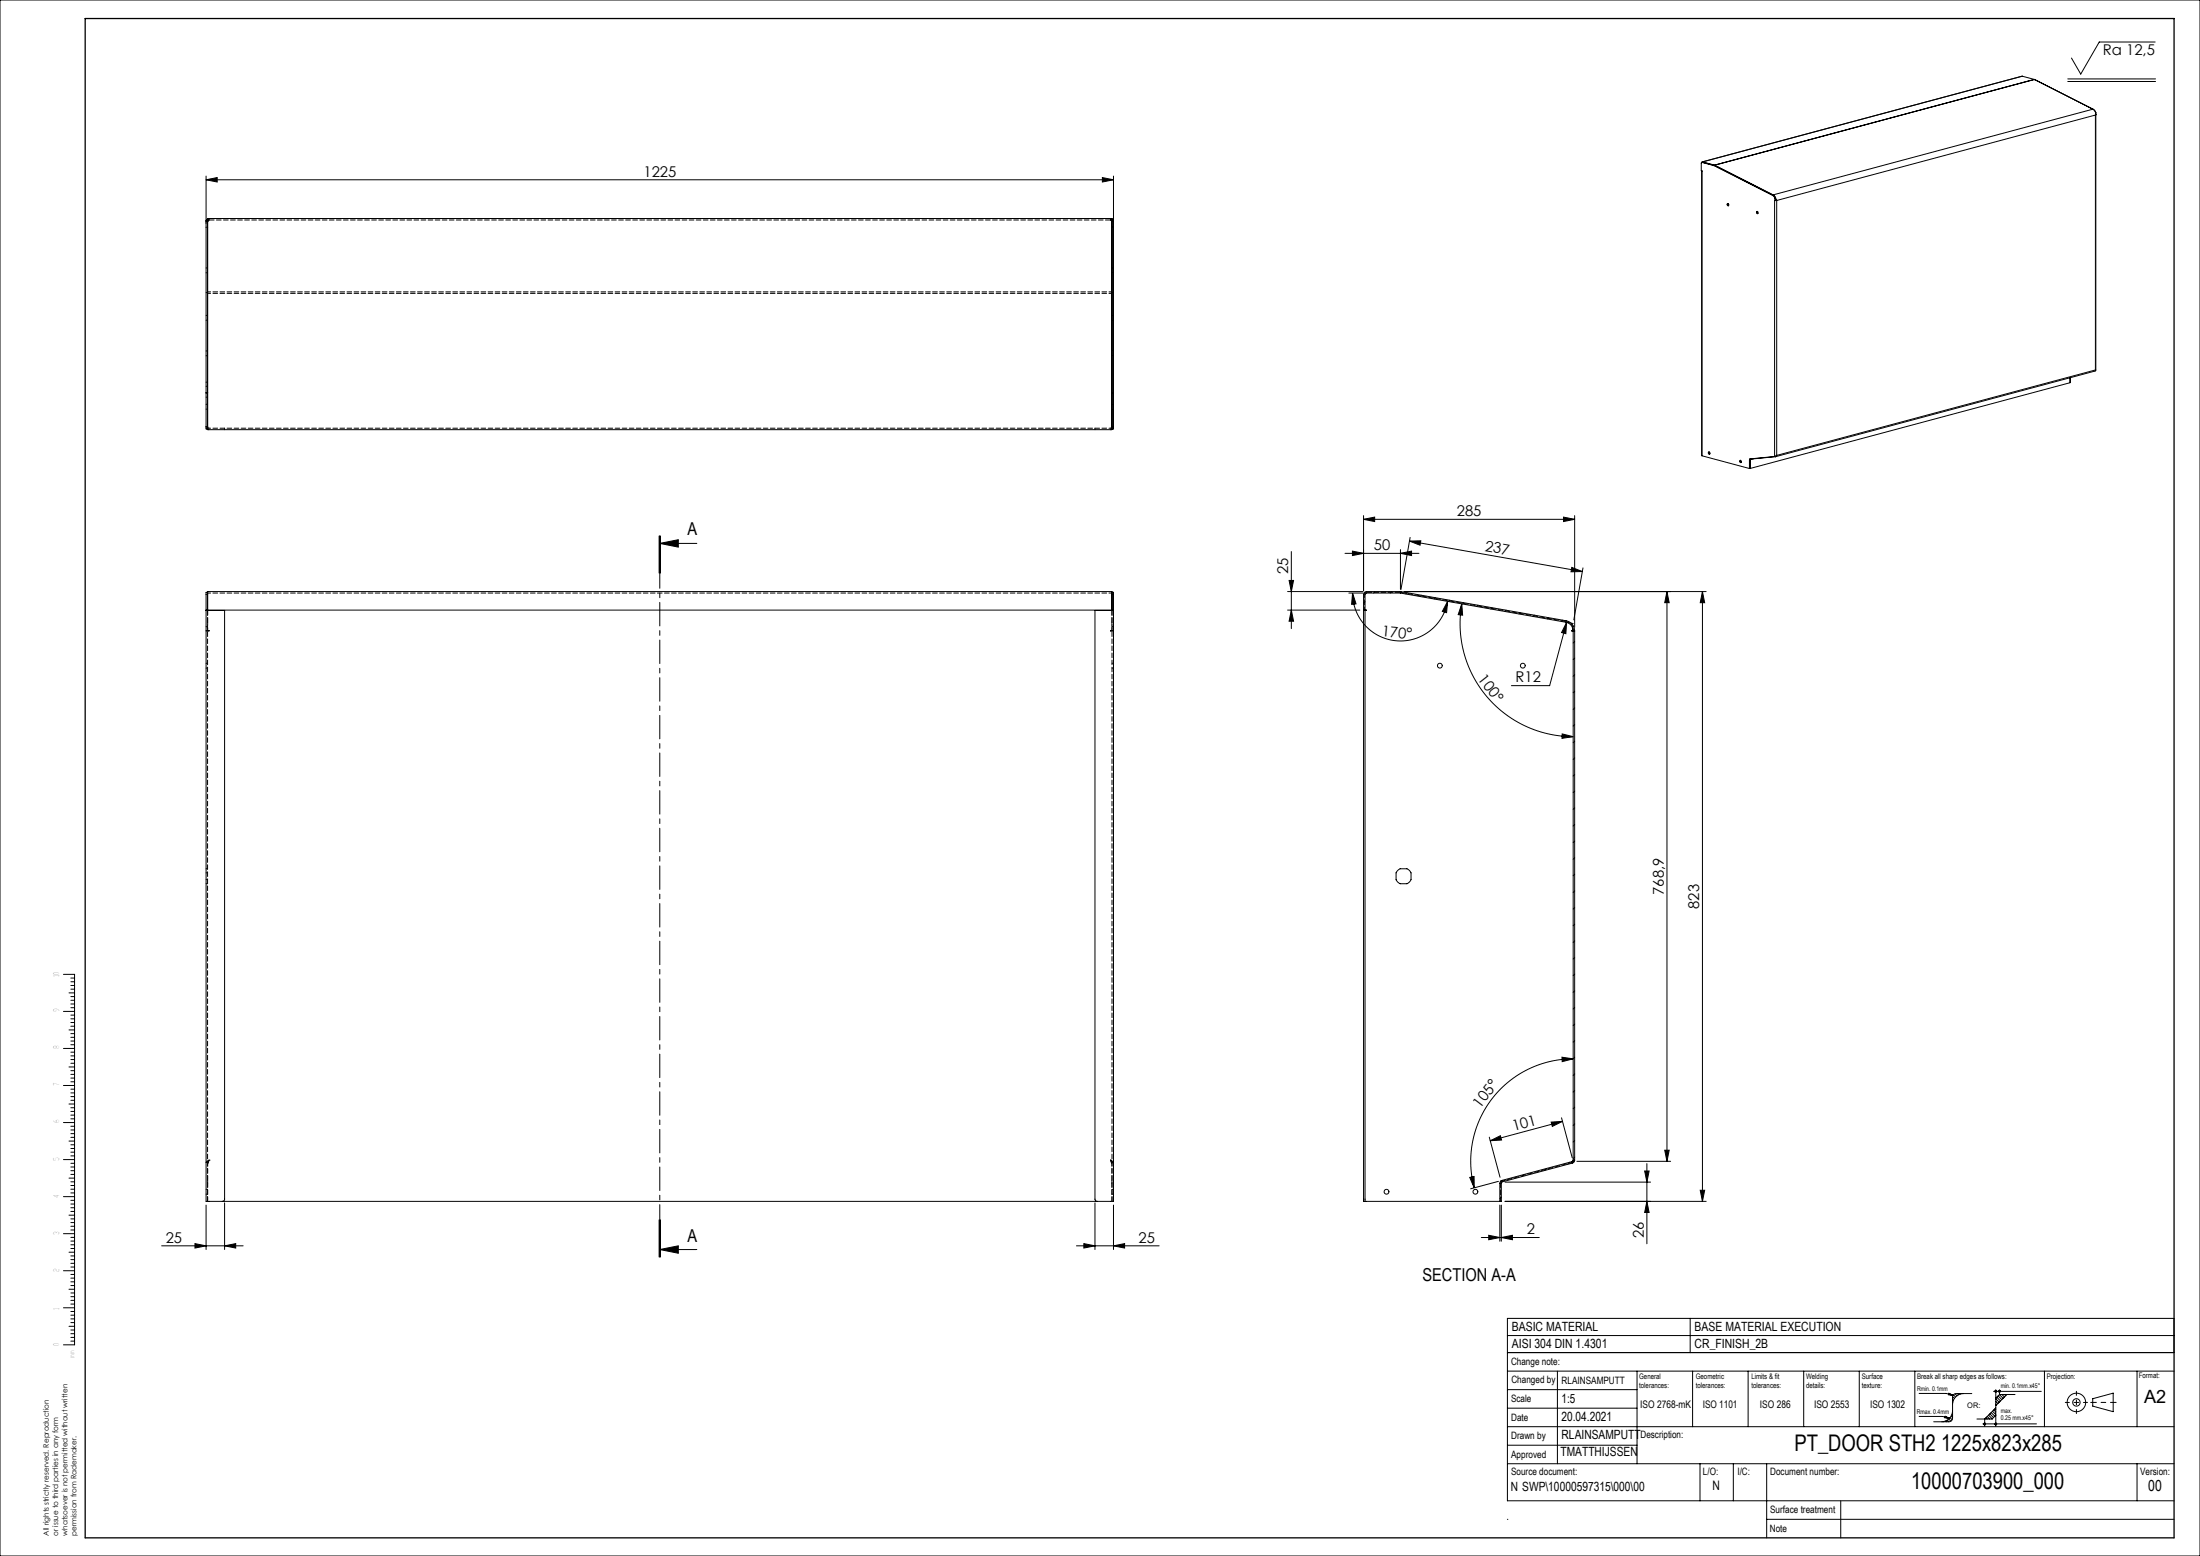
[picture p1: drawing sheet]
<svg xmlns="http://www.w3.org/2000/svg" width="594mm" height="420mm" viewBox="0 0 594 420" stroke-linecap="round" stroke-linejoin="round" font-family="sans-serif">
<g fill="none" stroke="#000" stroke-width=".27">
<path d="M0 0h594v420h-594zM581.9 11.3h-15.1l-5 8.7-2.5-4.3M546 20.6l-86.4 23.1M546 20.6l3.3 .8M546 20.6l-86.3 23.1M549.3 21.4v.1M549.3 21.4l-86.4 23.2M549.3 21.5l15.9 8M549.3 21.5l-86.3 23.1M549.3 21.5h.1M549.4 21.5h.1M558.3 21.3h23.7"/>
<path d="M558.3 22h23.7M565.2 29.5l.7 .9M565.2 29.5h.1M565.8 31.1v-.1a1.24 1.24 0 0 0-.7-1.5l-86.3 23.1M565.8 31.1l.1-.1v68.9M565.8 31.1l-86.2 23M565.8 31.1v68.8M565.9 30.4v.3M565.9 30.4h-.1M55.6 59.5h.4v56.3h-.4zM55.6 48.5l3-.6v1.2zM55.6 47.5v12.8"/>
<path d="M55.6 48.5h245M56.1 59h244.1v57h-244.1zM56.1 59.1l-.4 .4M56.1 59.7l-.1 .1M56.4 59h.1M297.6 47.9l3 .6-3 .6zM299.8 59h.1M300.2 59.7v.1M300.2 59.1l.4 .4M300.6 47.5v12.8M459.6 46.2l-.2-.1 .2 76.9M459.6 46.2v76.8"/>
<path d="M459.6 43.8h.1M459.7 43.8l3.2 .9M459.7 43.8h-.2M459.7 43.7l-.2 .1M459.7 43.7l3.2 .9M459.7 43.7v.1M462.8 44.7l-3.3-.9-.2 2.3 .3 .1M462.8 44.7h.1M462.8 44.7l15.8 8M462.9 44.7h.1M462.9 44.6h.1M462.9 44.7l15.8 8"/>
<path d="M462.9 44.7h-.1M463 44.6l15.8 8M466.5 54.9v.4l.2 .2M474.5 57.1l-.1 .3 .2 .3M478.6 52.7l.7 .9M478.7 52.7l.7 .8M478.7 52.7h-.1M478.8 52.6a1.77 1.77 0 0 1 .8 1.5M479.3 53.6l-.2 69.6M479.3 54.1h.2M479.4 53.8l.2 .3M479.4 53.5v.6h-.3h.6"/>
<path d="M479.4 53.5l-.1 .1M479.6 54.1h.1M479.7 54.1h.1M479.7 54.1v68.8M300.2 61.3v-1.8h.4v56.3h-.4v-.6M565.8 99.9l-.1 .2-86.3 23.2M565.8 99.9v.1M565.8 99.9l-86.1 23M55.6 106.1h.1M55.9 115.8l.2 .1M56 106.1h.1M56 115.2l.1 .1"/>
<path d="M300.2 105.9v.2M300.2 106h.1M300.2 115.2v.1M300.4 115.8l-.2 .1M300.6 106h.1M558.9 102v1.3l-86.3 23.1M559 101.9l-.1 1.4M368.2 139.2v20.3M422.2 139.6l3 .6-3 .6zM425.2 139.2v30.1M459.6 123l12.8 3.5M461.5 122l-.1 .3 .2 .3"/>
<path d="M469.9 124.3v.3l.2 .2M472.4 124.1v2.4M472.5 126.4l-.1 .1M472.5 124.1v2.3M472.5 126.4h.1M472.5 124.1h-.1M472.5 124.1h.1M472.6 124.1v2.3M472.6 123.9l-.1 .2M472.7 123.9h.1M472.7 123.9l-.1 .2M473.4 123.9l-.8 .2"/>
<path d="M479.1 123.2l-6.6 .7-.1 .2M479.3 123.2h-.2M479.3 123.2v.1M479.3 123.3l-6.6 .6M479.4 123.1v.2M479.4 123.3h-.1M479.7 122.9l-.6 .3M479.7 122.9l-.3 .4M178 144.7v10M178.1 146.7l5-1v2zM178.1 144.7v10M178.1 146.7h10"/>
<path d="M178.3 144.7v10M347.7 159.7h20.3M348.1 156.7h1.2l-.6 3zM348.7 148.9v20.8M363.2 149.4h19.9M365.2 148.8l3 .6-3 .6zM368.2 140.2l3-.6v1.2zM368.2 140.2h57M371.3 159.7l-.4 .4M375.8 159.7l-.4 .4M378.1 149.4l3-.6v1.2zM378.1 148.4v10.7"/>
<path d="M379.1 159.7h81.6M379.9 160l-.3 .3M380.6 146h3l-.2 1.2zM380.6 146l46.6 8.3M380.7 145.1l-2.4 14M424.4 153.2l2.8 1.1h-3zM427.4 153.3l-2.5 14M450.1 159.7v153.8M450.1 159.7l.6 3h-1.2zM459.7 159.7v164.6M459.7 159.7l.6 3h-1.2zM55.6 164.8h5v158.9l-.1 .4-.5 .2"/>
<path d="M55.6 164.7h245M300.2 160.5v-.8h-244.1v5.1M300.2 160.5v4.3M300.2 160.5v-.6h.4v164.4h-245v-164.4h.4v4.9M300.6 164.8h-5v158.9l.2 .4 .4 .2M347.7 164.7h19.5M348.7 164.7l.6 3h-1.2zM364.2 160.1h3.8M365.2 160.1l.9 2.9-1.2 .1zM365.2 160.1a12.9 12.9 0 0 0 11.8 12.9 12.9 12.9 0 0 0 13.9-10.7M368.6 164.8l.4-.1h-.8v-4.2a.8 .8 0 0 1 .8-.8h9.2l44.6 7.9a2.8 2.8 0 0 1 2.4 2.7l-.1 143.1-.5 .5-19 5.1-.2 .4v4.9h-36.8M368.6 164.8v159.5"/>
<path d="M368.6 164.8h-.4v159.5h.4M368.6 162.4l-.4 .4M378.1 160.1h.1M378.1 160.1h-9.3l-.2 .4v4.2M378.2 160.1l44.6 7.9M383.8 160.7l-.4 .3M387.6 161.3l-.4 .4M390.9 162.3l-.3 3.1-1.2-.4zM391.4 162l-.4 .4M394.7 163l.2 3.1-1.2-.2zM394.7 163a30.5 30.5 0 0 0 30.1 35.8M395.2 162.7l-.3 .3"/>
<path d="M399 163.4l-.3 .3M402.8 164l-.3 .4M406.7 164.7l-.4 .4M410.5 165.4l-.4 .3M414.3 166.1l-.3 .3M418.1 166.7l-.3 .4M421.9 167.4l-.3 .3M422.8 168a2.4 2.4 0 0 1 2 2.3M422.8 168l2 .3M423 168l-.2 3.1-1.2-.4zM423 168l-4.6 17.1h-10.3M424.7 169.7v.5l-.3 .1h.4"/>
<path d="M424.8 170.3v142.9M424.8 169l-.3 .3M425.2 173.2l-.4 .4M425.2 177.6l-.4 .4M421.8 198.1l3 .7-3.1 .5zM425.2 182.1l-.4 .4M425.2 186.6l-.4 .4M425.2 191.1l-.4 .4M425.2 195.6l-.4 .4M425.2 200.1l-.4 .4M425.2 204.6l-.4 .4M425.2 209.1l-.4 .4"/>
<path d="M425.2 213.6l-.4 .4M425.2 218.1l-.4 .4M377.4 235l.6-.5h1.9l.6 .5 .5 .6v1.8l-.5 .7-.6 .4h-1.9l-.6-.4-.5-.7v-1.8zM425.2 222.5l-.4 .4M425.2 227l-.4 .4M425.2 231.5l-.4 .4M425.2 236l-.4 .4M425.2 240.5l-.4 .4M425.2 245l-.4 .4M425.2 249.5l-.4 .4M425.2 254l-.4 .4M425.2 258.5l-.4 .4"/>
<path d="M17.1 263h3v100h-3M17.1 273h3M18.6 278h1.5M18.6 268h1.5M19.1 277h1M19.1 276h1M19.1 275h1M19.1 274h1M19.1 279h1M19.1 280h1M19.1 267h1M19.1 266h1"/>
<path d="M19.1 265h1M19.1 264h1M19.1 269h1M19.1 270h1M19.1 271h1M19.1 272h1M425.2 263l-.4 .4M425.2 267.4l-.4 .4M425.2 271.9l-.4 .4M425.2 276.4l-.4 .4M17.1 293h3M17.1 283h3"/>
<path d="M18.6 298h1.5M18.6 288h1.5M19.1 297h1M19.1 296h1M19.1 295h1M19.1 294h1M19.1 299h1M19.1 300h1M19.1 287h1M19.1 286h1M19.1 285h1M19.1 284h1"/>
<path d="M19.1 289h1M19.1 290h1M19.1 291h1M19.1 292h1M19.1 281h1M19.1 282h1M421.7 285.4l3.1 .4-3 .8zM424.8 285.8a27.7 27.7 0 0 0-26.8 34.8M425.2 280.9l-.4 .4M425.2 285.4l-.4 .4M425.2 289.9l-.4 .4M425.2 294.4l-.4 .4"/>
<path d="M425.2 298.9l-.4 .4M17.1 313h3M17.1 303h3M18.6 318h1.5M18.6 308h1.5M19.1 317h1M19.1 316h1M19.1 315h1M19.1 314h1M19.1 319h1M19.1 320h1M19.1 307h1"/>
<path d="M19.1 306h1M19.1 305h1M19.1 304h1M19.1 309h1M19.1 310h1M19.1 311h1M19.1 312h1M19.1 301h1M19.1 302h1M396.8 317.8l1.2-.2v3zM402.1 306.9l2.9 10.9M402.4 307.9l2.7-1.3 .3 1.1z"/>
<path d="M404.6 318.9l-7.5 2M405.3 318.7l-.2 .2M406.4 319.1h39.3M411.5 317l-.6 .6M417.6 315.4l-.5 .5M418.8 302.9l3.1-.2-2.8 1.3zM421.6 301.7l2.9 10.8M421.9 302.7l-19.5 5.2M423.8 313.7l-.6 .6M424.8 313.2l-.3 .3-19.2 5.2-.3 .7v4.9M424.8 313.2l-.1 .1M424.8 313.4v.3"/>
<path d="M425 313.4l-.3 .1M425.2 303.4l-.4 .4M425.2 307.9l-.4 .4M425.2 312.3l-.4 .4M425.8 313.5h25.3M444.1 316.1h1.2l-.6 3zM444.7 314.1v21.6M449.5 310.5h1.2l-.6 3zM17.1 333h3M17.1 323h3M18.6 338h1.5M18.6 328h1.5"/>
<path d="M19.1 337h1M19.1 336h1M19.1 335h1M19.1 334h1M19.1 339h1M19.1 340h1M19.1 327h1M19.1 326h1M19.1 325h1M19.1 324h1M19.1 329h1M19.1 330h1"/>
<path d="M19.1 331h1M19.1 332h1M19.1 321h1M19.1 322h1M43.6 336.3h22M52.6 335.7l3 .6-3 .6zM55.6 325.3v12M60.6 336.3l3-.6v1.2zM60.6 324.7v12.6M178 329.3v10M178.1 337.3l5-1v2zM178.1 329.3v10"/>
<path d="M178.1 337.3h10M178.3 329.3v10zM290.6 336.3h22.4M292.6 335.7l3 .6-3 .6zM295.6 324.7v12.6M300.6 336.3l3-.6v1.2zM300.6 325.3v12M400 334h15.6M402 333.4l3 .6-3 .6zM405 325.3v9.7M405.4 323.2l-.4 .4M405.4 334l3-.6v1.2z"/>
<path d="M405.4 325.3v9.7M406.4 324.3h54.3M444.7 324.3l.6 3h-1.2zM459.1 321.3h1.2l-.6 3zM17.1 353h3M17.1 343h3M18.6 358h1.5M18.6 348h1.5M19.1 357h1M19.1 356h1M19.1 355h1M19.1 354h1"/>
<path d="M19.1 359h1M19.1 360h1M19.1 347h1M19.1 346h1M19.1 345h1M19.1 344h1M19.1 349h1M19.1 350h1M19.1 351h1M19.1 352h1M19.1 341h1M19.1 342h1"/>
<path d="M456.4 355.9v9.2M19.1 361h1M19.1 362h1M407 365.1h180v-9.2h-180v49.2h180M407 375.1h35M407 370.1h180M407 360.5h180M420.5 370.1v25M442 370.1v25M457 370.1v15M472 370.1v15M487 370.1v15"/>
<path d="M502 370.1v15M517 370.1v15M518.2 376.1h7.3l1.8 .5M526.2 376.1l1.1 .5-1.2-.1zM526.7 376.5l-.5-.1v-.2l1.1 .4M527.2 378.4l.1 .1M527.2 378.4h.1M527.2 377.7l.2 .2M527.2 377l.5 .5M527.4 376.5l.6 .6M527.8 376.2l.6 .6M528.5 376.2l.3 .3"/>
<path d="M529.2 376.2l.1 .1M529.9 376.2h.1M530.2 376.2a3 3 0 0 0-3 3M532.4 376.2h-4.2l-.6 .1-.4 .7v5.8l-.2 .5-.7 .5h-4.2M538.3 375.6h12.8M538.8 375.3l-.2 .2M538.9 375.2v9.8M538.9 377.6l.9 .9M538.9 378.3l.5 .5M538.9 379l.2 .2M539 375.3l-.4 .3M539 375.4l-.3 .3"/>
<path d="M539.1 375.4l-.3 .4M539.1 375.6l-.2 .2M539.1 377.1l1 1M539.5 376.8l1 1M539.8 375.3l-.2 .2M539.8 376.4l1 1M539.9 376.4h4.2M539.9 376.4l-1 1M539.9 375.2v1.2M540 375.3l-.4 .3M540 375.3l-.3 .4M540.1 375.4l-.3 .4"/>
<path d="M540.1 375.6l-.2 .2M540.5 376.4l.7 .7M541.2 376.4l.3 .3M541.9 376.4l-3 3M552 370.1v15M565 377.5l5.6-1.5v5l-5.6-1.5zM577 370.1v15M407 380.1h35M407 390.1h35M407 395.1h180M407 385.1h180M459 395.1v10"/>
<path d="M468 395.1v10M477 395.1v20M518.2 382.3h6.3l1.8 .5M524.7 383.7l.1 .1M525.2 382.3l1.1 .5-1.2-.1zM525.3 383.6l.2 .2M525.8 383.3l.4 .5M525.8 382.7l-.6-.1 .1-.2 1 .4M526.2 383l.5 .6M526.5 382.7l.6 .5M526.8 382.2l.4 .4M527 381.7l.2 .2"/>
<path d="M527.2 381.2h.1M527.2 380.8a3 3 0 0 1-3 3M535.4 384.3h14.4M535.7 384.2h.1M535.9 384.1l-.3 .3M536 384.2l-.3 .3M536.1 384.2l-.4 .4M536.1 384.4l-.3 .2M536.2 382.7l.3 .3M536.6 382.3l.6 .7M536.9 382l1 1M537.3 381.6l1 1"/>
<path d="M537.6 381.3l1 1M538 380.9l.9 .9M538.3 380.6l.6 .5M538.7 380.2l.2 .2M538.9 382l-1 1h-4.1M538.9 380l-3 3v2M538.9 384.1l-.3 .3M539 384.2l-.3 .3M539.1 384.2l-.4 .4M539.1 384.3l-.3 .3M577 395.1v10M407 410.1h.1"/>
<path d="M477 410.1h110M497 405.1v10"/>
<circle cx="466.6" cy="55.3" r=".28"/>
<circle cx="474.5" cy="57.4" r=".28"/>
<circle cx="461.4" cy="122.2" r=".27"/>
<circle cx="469.9" cy="124.5" r=".27"/>
<circle cx="388.8" cy="179.7" r=".65"/>
<circle cx="411.2" cy="179.7" r=".65"/>
<circle cx="374.4" cy="321.7" r=".65"/>
<circle cx="398.4" cy="321.7" r=".65"/>
<circle cx="538.9" cy="375.5" r=".25"/>
<circle cx="539.9" cy="375.5" r=".25"/>
<circle cx="560.6" cy="378.5" r="2.5"/>
<circle cx="560.6" cy="378.5" r="1"/>
<circle cx="535.9" cy="384.4" r=".25"/>
<circle cx="538.9" cy="384.4" r=".25"/>
</g>
<path d="M557.6 378.5h6M560.6 381.5v-6" fill="none" stroke="#000" stroke-width=".27" stroke-dasharray="15.2 1.3 1.3 1.3" stroke-dashoffset="14.1"/>
<path d="M564.5 378.5h6.9" fill="none" stroke="#000" stroke-width=".27" stroke-dasharray="15.2 1.3 1.3 1.3" stroke-dashoffset="13.7"/>
<path d="M23 5h564v410.1h-564z" fill="none" stroke="#000" stroke-width=".35"/>
<path d="M178.1 144.7v194.6" fill="none" stroke="#000" stroke-width=".27" stroke-dasharray="6.3 1.3 1.3 1.3" stroke-dashoffset="2.4"/>
<path d="M405.4 319.1l-.1-.3" fill="none" stroke="#000" stroke-width=".27" stroke-dasharray="15.2 1.3 1.3 1.3"/>
<g fill="#000">
<path d="M423 168l-.2 3.1-1.2-.4z"/>
<path d="M55.6 48.5l3-.6v1.2zM297.6 47.9l3 .6-3 .6z"/>
<path d="M178.1 146.7l5-1v2zM178.1 337.3l5-1v2z"/>
<path d="M378.1 149.4l3-.6v1.2zM365.2 148.8l3 .6-3 .6z"/>
<path d="M380.6 146h3l-.2 1.2zM424.4 153.2l2.8 1.1h-3z"/>
<path d="M348.7 164.7l.6 3h-1.2zM348.1 156.7h1.2l-.6 3zM459.1 321.3h1.2l-.6 3zM459.7 159.7l.6 3h-1.2z"/>
<path d="M365.2 160.1l.9 2.9-1.2 .1zM390.9 162.3l-.3 3.1-1.2-.4z"/>
<path d="M394.7 163l.2 3.1-1.2-.2zM421.8 198.1l3 .7-3.1 .5z"/>
<path d="M421.7 285.4l3.1 .4-3 .8zM396.8 317.8l1.2-.2v3z"/>
<path d="M418.8 302.9l3.1-.2-2.8 1.3zM402.4 307.9l2.7-1.3 .3 1.1z"/>
<path d="M444.1 316.1h1.2l-.6 3zM444.7 324.3l.6 3h-1.2z"/>
<path d="M449.5 310.5h1.2l-.6 3zM450.1 159.7l.6 3h-1.2z"/>
<path d="M52.6 335.7l3 .6-3 .6zM60.6 336.3l3-.6v1.2zM368.2 140.2l3-.6v1.2zM422.2 139.6l3 .6-3 .6z"/>
<path d="M300.6 336.3l3-.6v1.2zM292.6 335.7l3 .6-3 .6z"/>
<path d="M402 333.4l3 .6-3 .6zM405.4 334l3-.6v1.2z"/>
</g>
<path d="M56.1 79.2h244.1M300.2 78.8h-244.1M56.1 115.6h244.1M369 159.9l-.5 .2-.1 .4M56.1 160.1h244.1M55.6 313.8l.8-.6M299.8 313.2l.8 .6M424.4 313.8l.8-.6M424.4 313.8l-18.8 5" fill="none" stroke="#000" stroke-width=".27" stroke-dasharray="1.3 .6" stroke-dashoffset=".5"/>
<path d="M56.4 59.4h243.4M378.1 159.9h-9.1M378.1 159.9l44.7 7.9M300.2 164.8v159.5M56 324.3v-159.5" fill="none" stroke="#000" stroke-width=".27" stroke-dasharray="1.3 .6" stroke-dashoffset="-.1"/>
<g fill="none" stroke="#000" stroke-width=".27" stroke-dasharray="1.3 .6">
<path d="M55.6 59.8l.1-.3M56 59.8h-.4M56.1 59.4h.3M56.1 59.1l.3-.1M56.1 59.7l.3-.3M56.1 59.7v-.1M56.1 59.6v.1M56.1 59.7v.1M56.4 59v.4M56.4 59.4l-.3 .3M299.8 59v.4M299.8 59.4l.4 .3"/>
<path d="M299.9 59l.3 .1M300.1 59.6v.1M300.1 59.7l-.3-.3M300.1 59.6l.1 .1M300.1 59.7l.1 .1M300.2 59.4h-.4M300.2 59.8h.4M300.6 59.5v.3M55.6 79h.4M55.6 73.6h.4M56 72.3h-.4M300.2 79h.4"/>
<path d="M300.2 73.6h.4M300.6 72.3h-.4M55.6 96h.4M55.6 86.4h.4M56 94.7h-.4M56 85.1h-.4M300.2 96h.4M300.2 86.4h.4M300.6 94.7h-.4M300.6 85.1h-.4M55.6 104.3h.4M55.6 106.1h.4"/>
<path d="M55.6 103.2h.4M55.6 107.2h.4M55.6 110.4h.4M56 115.2h-.4M56 109.1h-.4M56.1 115.9l.3 .1M56.1 115.3l.3 .3M60.6 116v-.4M295.6 116v-.4M299.8 116l.4-.1M299.8 115.6l.4-.3M300.2 115.2h.4"/>
<path d="M300.2 110.4h.4M300.6 109.1h-.4M378.1 159.9h.1M56 170.3h.4M56 170.3h-.4M56 170.2h-.4M56 169.2h-.4M56 179h-.4M56.1 168v-3.2M56.1 170.2h.3M56.4 170.2v.1M56.4 170.2h.1"/>
<path d="M299.8 170.2v.1M299.8 170.3h.4M299.8 170.2h.1M300.2 164.8v3.2M300.2 170.2h-.4M300.2 170.3h.4M300.2 170.2h.4M300.2 169.2h.4M300.6 179h-.4M424.7 169.2v.5M424.8 170.3h.4M425.2 170.2h-.4"/>
<path d="M55.6 180.3h.4M300.2 180.3h.4M55.6 237.4h.4M55.6 235.6h.4M55.6 234.5h.4M55.6 238.5h.4M55.6 313.8h.4M56.1 313.6v5M56.1 314v-.1M56.1 313.5v.1M56.1 313.9v-.4M56.4 313.2l-.3 .3"/>
<path d="M56.4 313.2h.1M299.8 313.2h.1M300.1 313.5l.1 .1M300.1 313.9l.1 .1M300.1 313.5l-.3-.3M300.1 313.9v-.4M300.2 313.6v5M300.6 313.8h-.4M424.3 313.6l.1 .4M424.4 313.8l.3-.5M424.4 313.8h.1M424.6 313.9l-.1-.4"/>
<path d="M425.2 313.2h-.4M55.6 322.3h.4M56 321h-.4M300.2 322.3h.4M300.6 321h-.4"/>
</g>
<path d="M56.1 319.4v4.9M405.2 319.4v4.9M300.2 324.3v-4.9" fill="none" stroke="#000" stroke-width=".27" stroke-dasharray="1.3 .6" stroke-dashoffset=".1"/>
<path d="M56.1 170.2v-2.2M300.2 168v2.2M368.4 160.5v4.2M422.8 167.8a2.59 2.59 0 0 1 1.9 1.4M56 313.8l.4-.6M56.1 319.4v-.8M56.4 313.2l-.3 .7M299.8 313.2l.4 .6M300.1 313.9l-.3-.7M300.2 318.6v.8M405.2 319.4l.4-.6" fill="none" stroke="#000" stroke-width=".27" stroke-dasharray="1.3 .6" stroke-dashoffset=".4"/>
<path d="M56.4 59l-.3 .6M300.1 59.6l-.3-.6M55.6 115.2l.3 .6M300.4 115.8l.2-.6" fill="none" stroke="#000" stroke-width=".27" stroke-dasharray="1.3 .6" stroke-dashoffset=".3"/>
<g font-size="6.2">
<text x="484.5" y="391.8">PT_DOOR STH2 1225x823x285</text>
<text x="516" y="402">10000703900_000</text>
</g>
<text font-size="4.9" x="578.9" y="378.8">A2</text>
<g font-size="4.8">
<text x="185.6" y="144.5">A</text>
<text x="185.6" y="335.1">A</text>
<text x="384.1" y="345.9">SECTION A-A</text>
</g>
<text font-size="4.1" x="580" y="402.3">00</text>
<g font-size="4">
<text x="567.8" y="14.8">Ra 12,5</text>
<text x="173.7" y="47.7">1225</text>
<text x="393.4" y="139.3">285</text>
<text x="370.9" y="148.5">50</text>
<text x="400.8" y="148.7" transform="rotate(10 400.8 148.7)">237</text>
<text x="347.8" y="154.9" transform="rotate(-90 347.8 154.9)">25</text>
<text x="373" y="171.7" transform="rotate(5 373 171.7)">170°</text>
<text x="398.9" y="183.4" transform="rotate(52 398.9 183.4)">100°</text>
<text x="409.2" y="184.2">R12</text>
<text x="449.2" y="241.5" transform="rotate(-90 449.2 241.5)">768,9</text>
<text x="458.8" y="245.3" transform="rotate(-90 458.8 245.3)">823</text>
<text x="399.6" y="299.3" transform="rotate(-52 399.6 299.3)">105°</text>
<text x="408.7" y="305.3" transform="rotate(-15 408.7 305.3)">101</text>
<text x="44.7" y="335.4">25</text>
<text x="307.4" y="335.4">25</text>
<text x="412.3" y="333.2">2</text>
<text x="443.8" y="334.1" transform="rotate(-90 443.8 334.1)">26</text>
</g>
<text font-size="3.5" x="462.4" y="402.1">N</text>
<g font-size="3.4">
<text x="408.2" y="359.3">BASIC MATERIAL</text>
<text x="457.6" y="359.3">BASE MATERIAL EXECUTION</text>
<text x="408.2" y="364">AISI 304 DIN 1.4301</text>
<text x="457.6" y="364">CR_FINISH_2B</text>
<text x="421.6" y="383.5">20.04.2021</text>
<text x="421.6" y="378.8">1:5</text>
<text x="421.6" y="388.5">RLAINSAMPUTT</text>
<text x="421.3" y="393">TMATTHIJSSEN</text>
<text x="408" y="402.3">N SWP\10000597315\000\00</text>
</g>
<g font-size="2.8">
<text x="442.9" y="380">ISO 2768-mK</text>
<text x="459.8" y="380">ISO 1101</text>
<text x="475.2" y="380">ISO 286</text>
<text x="489.8" y="380">ISO 2553</text>
<text x="504.9" y="380">ISO 1302</text>
</g>
<g font-size="2.7">
<text x="408" y="368.4">Change note:</text>
<text x="408.1" y="373.4">Changed by</text>
<text x="421.6" y="373.7">RLAINSAMPUTT</text>
<text x="408" y="383.5">Date</text>
<text x="408" y="378.5">Scale</text>
<text x="408" y="388.5">Drawn by</text>
<text x="443" y="388">Description:</text>
<text x="408" y="393.6">Approved</text>
<text x="408" y="398.1">Source document:</text>
<text x="459.8" y="398.1">L/O:</text>
<text x="469.1" y="398.1">I/C:</text>
<text x="478" y="398.1">Document number:</text>
<text x="577.9" y="398.1">Version:</text>
<text x="477.9" y="413.5">Note</text>
<text x="477.9" y="408.5">Surface treatment</text>
</g>
<g font-size="2.1">
<text x="16" y="263.7" transform="rotate(-90 16 263.7)">10</text>
<text x="16" y="273.2" transform="rotate(-90 16 273.2)">9</text>
<text x="16" y="283.2" transform="rotate(-90 16 283.2)">8</text>
<text x="16" y="293.2" transform="rotate(-90 16 293.2)">7</text>
<text x="16" y="303.2" transform="rotate(-90 16 303.2)">6</text>
<text x="16" y="323.2" transform="rotate(-90 16 323.2)">4</text>
<text x="16" y="333.2" transform="rotate(-90 16 333.2)">3</text>
<text x="16" y="353.5" transform="rotate(-90 16 353.5)">1</text>
<text x="16" y="363.2" transform="rotate(-90 16 363.2)">0</text>
<text x="442.6" y="372.2">General</text>
<text x="442.6" y="374.7">tolerances:</text>
<text x="457.9" y="372.2">Geometric</text>
<text x="457.9" y="374.7">tolerances:</text>
<text x="472.9" y="372.2">Limits &amp; fit</text>
<text x="472.9" y="374.7">tolerances:</text>
<text x="487.7" y="372.2">Welding</text>
<text x="487.7" y="374.7">details:</text>
<text x="502.7" y="372.2">Surface</text>
<text x="502.7" y="374.7">texture:</text>
<text x="517.6" y="372.2">Break all sharp edges as follows:</text>
<text x="552.6" y="372.2">Projection:</text>
<text x="577.5" y="372.1">Format:</text>
<text x="531.2" y="379.9">OR:</text>
</g>
<g font-size="2">
<text x="13.2" y="414.5" transform="rotate(-90 13.2 414.5)">All rights strictly reserved. Reproduction</text>
<text x="15.7" y="414.5" transform="rotate(-90 15.7 414.5)">or issue to third parties in any form</text>
<text x="18.2" y="414.5" transform="rotate(-90 18.2 414.5)">whatsoever is not permitted without written</text>
<text x="20.7" y="414.5" transform="rotate(-90 20.7 414.5)">permission from Rademaker.</text>
</g>
<g font-size="1.8">
<text x="517.6" y="375.4">Rmin. 0.1mm</text>
<text x="540.2" y="374.7">min. 0.1mm.x45°</text>
<text x="517.5" y="381.7">Rmax. 0.4mm</text>
<text x="540.2" y="381.5">max.</text>
<text x="540.2" y="383.3">0.25 mm.x45°</text>
</g>
</svg>
